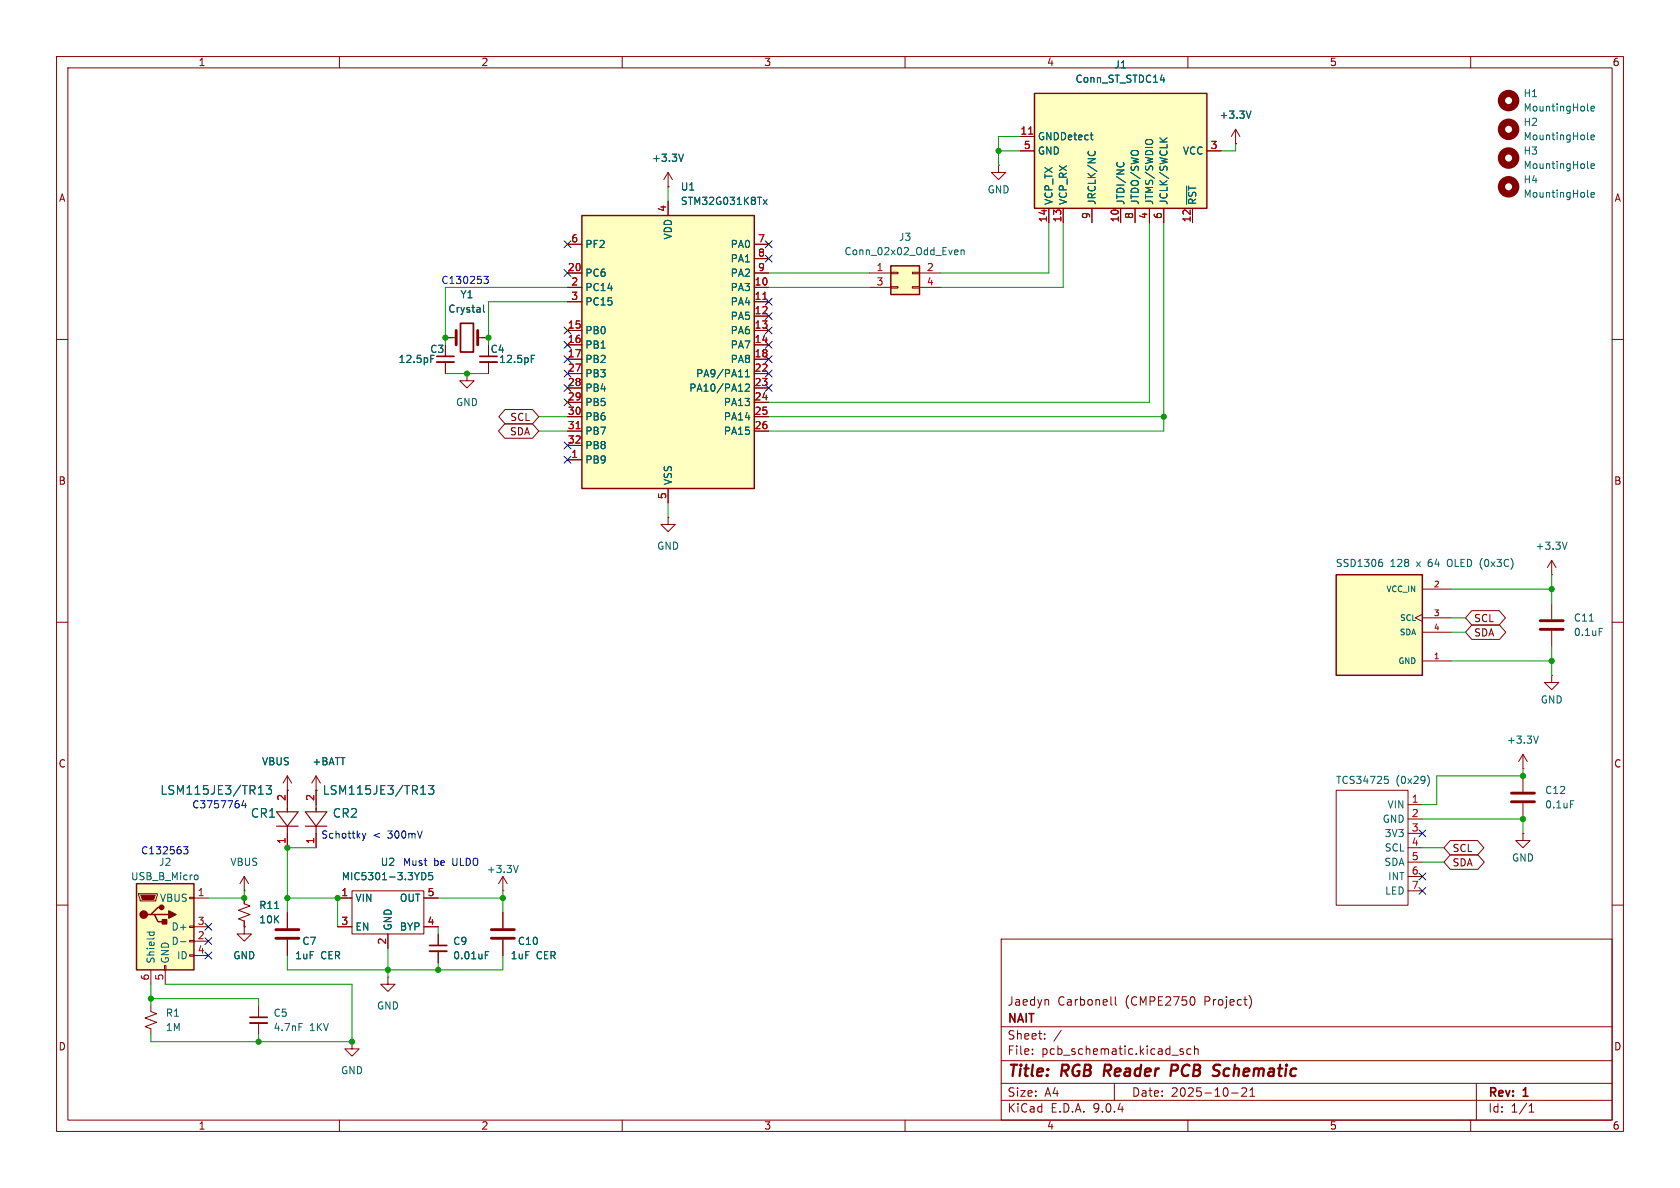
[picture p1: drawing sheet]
<svg xmlns="http://www.w3.org/2000/svg" width="297mm" height="210mm" viewBox="0 0 297 210" stroke-linecap="round" stroke-linejoin="round" font-family="sans-serif">
<g fill="none" stroke="#840000" stroke-width=".18">
<path d="M10 10h277v190h-277zM12 12h273v186h-273zM60 10v2M110 10v2M160 10v2M210 10v2M260 10v2M118.1 33h.1M118.1 30.5l-.8 1.3M118.1 30.5l.8 1.3M118.1 30.5v2.5M218.4 25.4h.1"/>
<path d="M218.4 22.9l-.7 1.2M218.4 22.9l.8 1.2M218.4 22.9v2.5M10 60h2M285 60h2M118.1 91.4v1.3h1.3l-1.3 1.3-1.3-1.3h1.3M118.1 91.4h.1M274.3 99.1l-.7 1.2M274.3 99.1l.8 1.2M274.3 99.1v2.5M10 110h2M274.3 101.6h.1"/>
<path d="M274.3 119.4v1.3h1.3l-1.3 1.2-1.3-1.2h1.3M274.3 119.4h.1M274.3 106.7v2.8M274.3 111.5v2.8M285 110h2M236.2 139.7h12.7v20.3h-12.7zM269.2 135.9h.1M269.2 133.4v2.5M269.2 137.2v2.8M269.2 133.4l-.7 1.2M269.2 133.4l.8 1.2M43.2 158.8v1l1 .3-2 .8 2 .8-2 .7 1 .4v1"/>
<path d="M248.9 142.2h2.6M248.9 144.8h2.6M248.9 147.3h2.6M248.9 149.9h2.6M248.9 152.4h2.6M248.9 154.9h2.6M248.9 157.5h2.6M269.2 147.3v1.3h1.3l-1.3 1.3-1.2-1.3h1.2M269.2 147.3h.1M269.2 142v2.8M10 160h2M45.7 177.8v2"/>
<path d="M177 166h108v32h-108zM185.3 176.8l.1 .9M196.5 177.6l.1 .1M197.2 176.2v1.3l.2 .2M210.9 176.2a.94 .94 0 0 1 0 1.5M220.8 176a1.72 1.72 0 0 1 0 2.3M285 160h2M45.7 180.8v2.1M60 198v2M62.2 184.2v1.2h1.3l-1.3 1.3-1.2-1.3h1.2M62.2 184.2h.1M110 198v2"/>
<path d="M160 198v2M177 194.5h108M177 191.5h108M177 187.5h108M177 181.5h108M182.5 186.3v.1M182.5 185.5v.1M184.7 183.6v.1M184.7 182.8v.1M187.6 182.1l-1.3 2M197 191.5v3M209.2 185.5l-.4-.1-.2 .2 .1 .2 .5 .2v.3h-.6"/>
<path d="M210 198v2M210.5 185.5l-.4-.1-.3 .3v.4l.2 .2h.5M211.2 185.5l.2-.1 .3 .1 .1 .9M211.2 184.9v1.5M217.7 193.2h1.2M219.5 192.4l.6-.1 .2 .1 .1 .3-.9 1.1h.9M221 193.8h.8M221 192.7l.4-.4v1.5M260 198v2M261 191.5v6.5M270.3 196.6h.9M270.3 195.5l.4-.4v1.5"/>
</g>
<path d="M195.4 188.2l-.3 2M207.9 188.2h-.7l-.3 2M208 189.2l-1 .1M215.5 188.2l.2 .1" fill="none" stroke="#840000" stroke-width=".4"/>
<g fill="none" stroke="#006464" stroke-width=".18">
<path d="M221.2 19.6l-.5 1.3M280.7 19.4l.1 .2M281.3 19.2l.6-.1-.1-.3h-.4l-.1 .2v.6h.5M120.8 27.2l-.4 1.3M280.7 24.5l.1 .2M281.3 24.3l.6-.1-.1-.3h-.4l-.1 .1v.6h.5M277 95.8l-.4 1.3M281 109.8h.7M282.7 111.1h.6M244.8 137.2h.6M244.9 137.7h.3l.2 .3-.1 .4-.4 .1M252.3 137.1a1.46 1.46 0 0 1 0 1.9"/>
<path d="M272 130.1l-.5 1.3M277.6 141.5h.6M48.6 160.6h.7M52.8 180.9h.7"/>
</g>
<path d="M44.2 179.8h3" fill="none" stroke="#840000" stroke-width=".3"/>
<path d="M44.2 180.8h3" fill="none" stroke="#840000" stroke-width=".33"/>
<path d="M272.3 109.7h4.1M272.3 111.3h4.1M267.2 140.2h4.1M267.2 141.7h4.1" fill="none" stroke="#840000" stroke-width=".51"/>
<g fill="none" stroke="#840000" stroke-width="1.3">
<circle cx="266.7" cy="17.8" r="1.27"/>
<circle cx="266.7" cy="22.9" r="1.27"/>
</g>
<path d="M102.9 38.1h30.4v48.3h-30.4z" fill="#ffffc2"/>
<path d="M102.9 38.1h30.4v48.3h-30.4z" fill="none" stroke="#840000" stroke-width=".25"/>
<g fill="none" stroke="#840000" stroke-width=".18">
<path d="M118.1 35.6v2.5M78.7 59.7h1.9M84.5 59.7h1.9M100.3 43.2h2.6M100.3 48.3h2.6M100.3 50.8h2.6M100.3 53.3h2.6M100.3 58.4h2.6M133.3 43.2h2.6M133.3 48.3h2.6M133.3 50.8h2.6M133.3 53.3h2.6"/>
<path d="M133.3 58.4h2.6M133.3 45.7h2.6M133.3 55.9h2.6M78.7 64v2M100.3 61h2.6M100.3 63.5h2.6M100.3 66h2.6M100.3 68.6h2.6M100.3 71.1h2.6M100.3 73.7h2.6M100.3 76.2h2.6M100.3 78.7h2.6"/>
<path d="M133.3 61h2.6M133.3 63.5h2.6M133.3 66h2.6M133.3 68.6h2.6M133.3 71.1h2.6M133.3 73.7h2.6M133.3 76.2h2.6M100.3 81.3h2.6M118.1 86.4v2.5"/>
</g>
<path d="M134.9 52.9h.7M101.8 75.8h.8" fill="none" stroke="#a90000" stroke-width=".18"/>
<path d="M134.9 35.3l.7 .8M135.6 35.3l-.7 .8M85.5 53.9v1.1l.2 .2M76.2 63.4h.4M131.8 66.6h.7M131.8 65.7l.3-.4v1.3M131.8 68l.5-.1 .2 .4-.8 .9h.8" fill="none" stroke="#006464" stroke-width=".18"/>
<path d="M81.4 57.2h2.3v5h-2.3zM77.2 63h3.1" fill="none" stroke="#840000" stroke-width=".3"/>
<path d="M77.2 64h3.1" fill="none" stroke="#840000" stroke-width=".33"/>
<path d="M80.6 58.4v2.6M84.5 58.4v2.6" fill="none" stroke="#840000" stroke-width=".51"/>
<path d="M24.1 156.2h10.2v15.3h-10.2z" fill="#ffffc2"/>
<path d="M24.1 156.2h10.2v15.3h-10.2zM26.7 161.7h.6l.6 1.2h1.3M27.3 161.7h2.5M28.6 160.4h-.7l-1.2 1.3h-.7" fill="none" stroke="#840000" stroke-width=".25"/>
<g fill="none" stroke="#840000" stroke-width=".18">
<path d="M176.5 29.2v1.3h1.3l-1.3 1.3-1.2-1.3h1.2M176.5 29.2h.1M82.5 66v1.3h1.3l-1.3 1.3-1.2-1.3h1.2M82.5 66h.1M24.5 158h3.3v.2l-.2 1.1h-2.8zM33.5 158.6h.8v.3h-.8zM34.3 158.8h2.5M43.2 157.5h.1M43.2 154.9l-.8 1.3M43.2 154.9l.7 1.3M43.2 154.9v2.6M59.7 158.8h2.5"/>
<path d="M62.2 157.5h12.7v7.6h-12.7zM74.9 158.8h2.6M88.9 157.5h.1M88.9 154.9v2.6M88.9 154.9l-.8 1.3M88.9 154.9l.8 1.3M26.7 171.5v2.5M29.1 170.7h.2v.8h-.2zM29.2 171.5v2.5M33.5 163.7h.8v.3h-.8zM33.5 166.2h.8v.3h-.8zM33.5 168.8h.8v.2h-.8z"/>
<path d="M34.3 163.8h2.5M34.3 166.4h2.5M34.3 168.9h2.5M43.2 163.8v1.3h1.2l-1.2 1.3-1.3-1.3h1.3M43.2 163.8h.1M50.8 161.3v2.8M50.8 166.1v2.8M59.7 163.8h2.5M68.6 172.7v1.3h1.2l-1.2 1.3-1.3-1.3h1.3M68.6 172.7h.1M68.6 165.1v2.5M74.9 163.8h2.6"/>
<path d="M88.9 161.3v2.8M88.9 166.1v2.8"/>
</g>
<path d="M24.9 158.2h2.5l-.2 .8h-2.1z" fill="#840000" stroke="#840000" stroke-width=".18"/>
<g fill="#840000" stroke="#840000" stroke-width=".25">
<path d="M28.7 162.6h.8v.7h-.8z"/>
<path d="M29.8 161l1.3 .7-1.3 .6z"/>
<circle cx="25.4" cy="161.7" r=".63"/>
<circle cx="28.6" cy="160.4" r=".38"/>
</g>
<path d="M34.6 154.7h.3l.1 .2v.5l-.4 .1M74.6 154.2a.64 .64 0 0 1 .7 .7 .64 .64 0 0 1-.7 .6zM76.4 154.2h-.6v.7l.2-.2 .4 .1 .1 .2-.1 .4-.1 .1-.5-.1M91.6 153l-.4 1.2M26 164.8h1.2M26.5 164.8l-.1 .3M27.2 164.8v.3M31.9 166.5h1" fill="none" stroke="#006464" stroke-width=".18"/>
<path d="M48.8 165.9h4M48.8 164.3h4M86.9 165.9h4M86.9 164.3h4" fill="none" stroke="#840000" stroke-width=".51"/>
<path d="M157.5 47h5.1v5.1h-5.1z" fill="#ffffc2"/>
<path d="M157.5 47h5.1v5.1h-5.1z" fill="none" stroke="#840000" stroke-width=".25"/>
<g fill="none" stroke="#840000" stroke-width=".18">
<path d="M153.7 48.3h3.8M153.7 50.8h3.8M157.5 48.1h1.2v.3h-1.2zM157.5 50.7h1.2v.2h-1.2zM161.3 48.1h1.3v.3h-1.3zM161.3 50.7h1.3v.2h-1.3zM162.6 48.3h3.8M162.6 50.8h3.8M86.4 64v2M50.8 139.7v2.5M55.9 139.7v2.5M50.8 147.3v2.6"/>
<path d="M55.9 147.3v2.6M77.5 165.1v2M77.5 168.1v2.1"/>
</g>
<path d="M168.9 44.2h.4l.1 .3-.6 .1M169.3 45h-.4M169.9 44.3l.2-.1h.3l.1 .8M169.9 44.2v.8M93.9 63.4h.5M93.9 62.8h.6M47.1 138.9h.9l-.5 .6 .4 .1v.7l-.2 .1h-.4l-.2-.1M75.8 138.9h.9l-.5 .6 .4 .1v.7l-.2 .1h-.4l-.2-.1M45.7 140.4h.8M74.4 140.4h.8M85.8 168.8h.4M85.8 168.2h.6" fill="none" stroke="#006464" stroke-width=".18"/>
<path d="M84.8 63h3.1M75.9 167.1h3.1" fill="none" stroke="#840000" stroke-width=".3"/>
<path d="M84.8 64h3.1M75.9 168.1h3.1" fill="none" stroke="#840000" stroke-width=".33"/>
<path d="M48.9 143.5h3.8l-1.9 2.6zM48.9 146.1h3.8M50.8 142.2v1.3M50.8 146.1v1.2M54 143.5h3.8l-1.9 2.6zM54 146.1h3.8M55.9 142.2v1.3M55.9 146.1v1.2" fill="none" stroke="#840000" stroke-width=".2"/>
<path d="M182.9 16.5h30.5v20.3h-30.5z" fill="#ffffc2"/>
<path d="M182.9 16.5h30.5v20.3h-30.5z" fill="none" stroke="#840000" stroke-width=".25"/>
<g fill="none" stroke="#840000" stroke-width=".18">
<path d="M180.3 24.1h2.6M180.3 26.7h2.6M185.4 36.8v2.6M188 36.8v2.6M193 36.8v2.6M198.1 36.8v2.6M200.7 36.8v2.6M203.2 36.8v2.6M205.7 36.8v2.6M210.8 36.8v2.6M213.4 26.7h2.5M50.8 139.7h.1"/>
<path d="M50.8 137.2l-.8 1.2M50.8 137.2l.8 1.2M50.8 137.2v2.5M55.9 139.7h.1M55.9 137.2l-.8 1.2M55.9 137.2l.7 1.2M55.9 137.2v2.5M26.7 177.8v1l1 .4-2 .8 2 .7-2 .8 1 .4v1"/>
</g>
<path d="M205.1 14.1h.8M192.5 26.7l-.2 .3 .1 .3M192.7 23.9h.5M193 24.6l.2 .1M193.5 26.7l.1 .3v.3M197.6 28.7l-.2 .4M198.6 28.7l.1 .4M205 24.4l.8 .7M206.3 24.4l-.7 .5M209.8 32.9v3.2" fill="none" stroke="#006464" stroke-width=".18"/>
<path d="M181.9 23.7h.7" fill="none" stroke="#a90000" stroke-width=".18"/>
<path d="M236.2 101.6h15.3v17.8h-15.3z" fill="#ffffc2"/>
<path d="M236.2 101.6h15.3v17.8h-15.3z" fill="none" stroke="#840000" stroke-width=".25"/>
<g fill="none" stroke="#840000" stroke-width=".18">
<path d="M118.1 33h.1M118.1 35.6v2.5M180.3 24.1h2.6M180.3 26.7h2.6M185.4 36.8v2.6M188 36.8v2.6M193 36.8v2.6M198.1 36.8v2.6M200.7 36.8v2.6M203.2 36.8v2.6M205.7 36.8v2.6M210.8 36.8v2.6"/>
<path d="M213.4 26.7h2.5M218.4 25.4h.1M78.7 59.7h1.3M85.1 59.7h1.3M100.3 43.2h2.6M100.3 48.3h2.6M100.3 50.8h2.6M100.3 53.3h2.6M100.3 58.4h2.6M133.3 43.2h2.6M133.3 48.3h2.6M133.3 50.8h2.6"/>
<path d="M133.3 53.3h2.6M133.3 58.4h2.6M133.3 45.7h2.6M133.3 55.9h2.6M78.7 64v2M86.4 64v2M89.2 74.9h4.9l1.1 1.3-1.1 1.3h-4.9l-1.1-1.3zM89.3 72.4h4.8l1.1 1.3-1.1 1.2h-4.8l-1.1-1.2zM100.3 61h2.6M100.3 63.5h2.6M100.3 66h2.6M100.3 68.6h2.6"/>
<path d="M100.3 71.1h2.6M100.3 73.7h2.6M100.3 76.2h2.6M100.3 78.7h2.6M133.3 61h2.6M133.3 63.5h2.6M133.3 66h2.6M133.3 68.6h2.6M133.3 71.1h2.6M133.3 73.7h2.6M133.3 76.2h2.6M100.3 81.3h2.6"/>
<path d="M118.1 86.4v2.5M251.5 108.6l-1.3 .6 1.3 .7M251.5 104.1h5M251.5 109.2h5M251.5 111.8h5M251.5 116.8h5M260.2 107.9h4.8l1.1 1.3-1.1 1.3h-4.8l-1.1-1.3zM260.2 110.5h4.9l1.1 1.3-1.1 1.2h-4.9l-1.1-1.2zM50.8 139.7h.1M50.8 139.7v2.5M55.9 139.7h.1M55.9 139.7v2.5"/>
<path d="M43.2 158.8v1M50.8 147.3v2.6M55.9 147.3v2.6M59.7 158.8h2.5M74.9 158.8h2.6M256.4 148.6h4.8l1.1 1.3-1.1 1.2h-4.8l-1.1-1.2zM256.4 151.1h4.9l1.1 1.3-1.1 1.3h-4.9l-1.1-1.3zM43.2 163.8h.1M43.2 162.8v1M50.8 161.3v2.8M50.8 166.1v2.8M59.7 163.8h2.5"/>
<path d="M68.6 165.1v2.5M74.9 163.8h2.6M77.5 165.1v2M77.5 168.1v2.1M88.9 161.3v2.8M88.9 166.1v2.8"/>
</g>
<g fill="none" stroke="#006464" stroke-width=".18">
<path d="M205.1 14.1h.8M221.2 19.6l-.5 1.3M120.8 27.2l-.4 1.3M134.9 35.3l.7 .8M135.6 35.3l-.7 .8M192.5 26.7l-.2 .3 .1 .3M192.7 23.9h.5M193 24.6l.2 .1M193.5 26.7l.1 .3v.3M197.6 28.7l-.2 .4M198.6 28.7l.1 .4M205 24.4l.8 .7"/>
<path d="M206.3 24.4l-.7 .5M209.8 32.9v3.2M280.7 34.7l.1 .2M280.7 29.6l.1 .2M281.3 34.4l.6-.1-.1-.2-.4-.1-.1 .2v.6h.5M281.3 29.4l.6-.2-.1-.2-.4-.1-.1 .2v.6h.5M85.5 53.9v1.1l.2 .2M76.2 63.4h.4M93.9 63.4h.5M93.9 62.8h.6M131.8 66.6h.7M131.8 65.7l.3-.4v1.3"/>
<path d="M131.8 68l.5-.1 .2 .4-.8 .9h.8M244 99.4h.2l.2 .2v.4l-.4 .1M244.1 98.9h.2M47.1 138.9h.9l-.5 .6 .4 .1v.7l-.2 .1h-.4l-.2-.1M75.8 138.9h.9l-.5 .6 .4 .1v.7l-.2 .1h-.4l-.2-.1M45.7 140.4h.8M74.4 140.4h.8M74.6 154.2a.64 .64 0 0 1 .7 .7 .64 .64 0 0 1-.7 .6zM76.4 154.2h-.6v.7l.2-.2 .4 .1 .1 .2-.1 .4-.1 .1-.5-.1M48.6 160.6h.7M85.8 168.8h.4M85.8 168.2h.6"/>
</g>
<g fill="none" stroke="#840000" stroke-width="1.3">
<circle cx="266.7" cy="33" r="1.27"/>
<circle cx="266.7" cy="27.9" r="1.27"/>
</g>
<g fill="none" stroke="#009600" stroke-width=".18">
<path d="M118.1 33v2.6M176.5 26.7h3.8M180.3 24.1h-3.8v5.1M185.4 39.4v8.9h-19M188 39.4v11.4h-21.6M203.2 39.4v31.7h-67.3M205.7 39.4v36.8h-69.8M218.4 25.4v1.3h-2.5M100.3 50.8h-21.6v10.2M100.3 53.3h-13.9v7.7M135.9 48.3h17.8M135.9 50.8h17.8"/>
<path d="M78.7 66h7.7M95.2 76.2h5.1M95.2 73.7h5.1M135.9 73.7h69.8M118.1 88.9v2.5M256.5 104.1h17.8M256.5 116.8h17.8M256.5 109.2h2.6M256.5 111.8h2.6M274.3 101.6v5.1M274.3 114.3v5.1M269.2 135.9v1.3h-15.2v5h-2.5"/>
<path d="M43.2 157.5v1.3h-6.4M50.8 158.8h8.9v5M55.9 149.9h-5.1v11.4M77.5 158.8h11.4M88.9 157.5v3.8M251.5 149.9h3.8M251.5 152.4h3.8M251.5 144.8h17.7v2.5M26.7 176.5h19v1.3M26.7 174v3.8M29.2 174h33v10.2h-35.5v-1.3M50.8 168.9v2.6h38.1v-2.6"/>
<path d="M68.6 167.6v5.1M77.5 163.8v1.3M77.5 170.2v1.3M45.7 182.9v1.3"/>
</g>
<g fill="none" stroke="#000084" stroke-width=".18">
<path d="M99.7 47.7l1.2 1.2M99.7 57.8l1.2 1.2M99.7 42.6l1.2 1.2M100.9 47.7l-1.2 1.2M100.9 57.8l-1.2 1.2M100.9 42.6l-1.2 1.2M135.3 52.7l1.2 1.2M135.3 55.3l1.2 1.2M135.3 45.1l1.2 1.2M135.3 42.6l1.2 1.2M135.3 57.8l1.2 1.2M136.5 52.7l-1.2 1.2"/>
<path d="M136.5 55.3l-1.2 1.2M136.5 45.1l-1.2 1.2M136.5 42.6l-1.2 1.2M136.5 57.8l-1.2 1.2M99.7 62.9l1.2 1.2M99.7 70.5l1.2 1.2M99.7 68l1.2 1.2M99.7 65.4l1.2 1.2M99.7 78.1l1.2 1.2M99.7 60.4l1.2 1.2M100.9 62.9l-1.2 1.2M100.9 70.5l-1.2 1.2"/>
<path d="M100.9 68l-1.2 1.2M100.9 65.4l-1.2 1.2M100.9 78.1l-1.2 1.2M100.9 60.4l-1.2 1.2M135.3 65.4l1.2 1.2M135.3 60.4l1.2 1.2M135.3 62.9l1.2 1.2M135.3 68l1.2 1.2M136.5 65.4l-1.2 1.2M136.5 60.4l-1.2 1.2M136.5 62.9l-1.2 1.2M136.5 68l-1.2 1.2"/>
<path d="M99.7 80.7l1.2 1.2M100.9 80.7l-1.2 1.2M250.9 156.9l1.2 1.2M250.9 146.7l1.2 1.2M250.9 154.3l1.2 1.2M252.1 156.9l-1.2 1.2M252.1 146.7l-1.2 1.2M252.1 154.3l-1.2 1.2M36.2 165.8l1.2 1.2M36.2 163.2l1.2 1.2M36.2 168.3l1.2 1.2M37.4 165.8l-1.2 1.2"/>
<path d="M37.4 163.2l-1.2 1.2M37.4 168.3l-1.2 1.2"/>
</g>
<path d="M85.5 48.8h.8l-.4 .5 .4 .1v.6l-.2 .1h-.5M32.4 149.7h.8l-.4 .5 .4 .1v.5l-.2 .2-.5-.1M43.1 141.5l-.3 .9h.7M43.4 142v.8M64.1 147.3l.3 .9M64.4 148.2l-.3 .4M64.7 147.3l-.3 .9" fill="none" stroke="#0000c2" stroke-width=".18"/>
<path d="M181.9 23.7h.7M134.9 52.9h.7M101.8 75.8h.8" fill="none" stroke="#a90000" stroke-width=".18"/>
<g fill="#009600" stroke="#009600" stroke-width=".18">
<circle cx="176.5" cy="26.7" r=".46"/>
<circle cx="78.7" cy="59.7" r=".46"/>
<circle cx="82.5" cy="66" r=".46"/>
<circle cx="59.7" cy="158.8" r=".46"/>
<circle cx="68.6" cy="171.5" r=".46"/>
<circle cx="86.4" cy="59.7" r=".46"/>
<circle cx="88.9" cy="158.8" r=".46"/>
<circle cx="77.5" cy="171.5" r=".46"/>
<circle cx="50.8" cy="158.8" r=".46"/>
<circle cx="45.7" cy="184.2" r=".46"/>
<circle cx="62.2" cy="184.2" r=".46"/>
<circle cx="26.7" cy="176.5" r=".46"/>
<circle cx="43.2" cy="158.8" r=".46"/>
<circle cx="50.8" cy="149.9" r=".46"/>
<circle cx="205.7" cy="73.7" r=".46"/>
<circle cx="274.3" cy="104.1" r=".46"/>
<circle cx="274.3" cy="116.8" r=".46"/>
<circle cx="269.2" cy="144.8" r=".46"/>
<circle cx="269.2" cy="137.2" r=".46"/>
</g>
<g font-size="2.8" fill="#840000">
<text x="178" y="190.9">Title:</text>
<text x="187.7" y="190.9">RGB</text>
<text x="196" y="190.9">Reader</text>
<text x="208.6" y="190.9">PCB</text>
<text x="216.9" y="190.9">Schematic</text>
</g>
<g font-size="2.1" fill="#006464">
<text x="28.3" y="140.7">LSM115JE3/TR13</text>
<text x="57" y="140.7">LSM115JE3/TR13</text>
<text x="44.3" y="144.8">CR1</text>
<text x="58.7" y="144.8">CR2</text>
</g>
<g font-size="2.1" fill="#840000">
<text x="178" y="178">Jaedyn</text>
<text x="186.9" y="178">Carbonell</text>
<text x="199" y="178">(CMPE2750</text>
<text x="213" y="178">Project)</text>
<text x="178" y="184">Sheet:</text>
<text x="178" y="181.2">NAIT</text>
<text x="178" y="186.7">File:</text>
<text x="184.1" y="186.7">pcb_schematic.kicad_sch</text>
<text x="178" y="196.9">KiCad</text>
<text x="178" y="194.1">Size:</text>
<text x="184.7" y="194.1">A4</text>
<text x="185.7" y="196.9">E.D.A.</text>
<text x="193.3" y="196.9">9.0.4</text>
<text x="200" y="194.1">Date:</text>
<text x="207" y="194.1">2025-10-21</text>
<text x="263" y="194.3">Rev:</text>
<text x="263" y="196.9">Id:</text>
<text x="267.1" y="196.9">1/1</text>
<text x="269.4" y="194.3">1</text>
</g>
<g font-size="1.8" fill="#840000">
<text x="35" y="11.9">1</text>
<text x="85" y="11.9">2</text>
<text x="135" y="11.9">3</text>
<text x="185" y="11.9">4</text>
<text x="235" y="11.9">5</text>
<text x="285" y="11.9">6</text>
<text x="10.3" y="35.9">A</text>
<text x="285.3" y="35.9">A</text>
<text x="76" y="62.6">C3</text>
<text x="86.6" y="62.6">C4</text>
<text x="90" y="77.2">SDA</text>
<text x="90.1" y="74.6">SCL</text>
<text x="10.3" y="85.9">B</text>
<text x="285.3" y="85.9">B</text>
<text x="260.5" y="110.2">SCL</text>
<text x="260.5" y="112.7">SDA</text>
<text x="10.3" y="135.9">C</text>
<text x="285.3" y="135.9">C</text>
<text x="256.7" y="150.8">SCL</text>
<text x="256.7" y="153.4">SDA</text>
<text x="10.3" y="185.9">D</text>
<text x="285.3" y="185.9">D</text>
<text x="35" y="199.9">1</text>
<text x="85" y="199.9">2</text>
<text x="135" y="199.9">3</text>
<text x="185" y="199.9">4</text>
<text x="235" y="199.9">5</text>
<text x="285" y="199.9">6</text>
</g>
<g font-size="1.8" fill="#006464">
<text x="190" y="14.8">Conn_ST_STDC14</text>
<text x="196.9" y="12.3">J1</text>
<text x="269.2" y="17.4">H1</text>
<text x="215.5" y="21.2">+3.3V</text>
<text x="269.2" y="22.5">H2</text>
<text x="269.2" y="19.9">MountingHole</text>
<text x="115.2" y="28.8">+3.3V</text>
<text x="183.4" y="25">GNDDetect</text>
<text x="183.4" y="27.5">GND</text>
<text x="209" y="27.5">VCC</text>
<text x="269.2" y="25">MountingHole</text>
<text x="269.2" y="27.5">H3</text>
<text x="120.3" y="33.9">U1</text>
<text x="174.5" y="34.4">GND</text>
<text x="269.2" y="32.6">H4</text>
<text x="269.2" y="35.2">MountingHole</text>
<text x="269.2" y="30.1">MountingHole</text>
<text x="120.3" y="36.4">STM32G031K8Tx</text>
<text x="186.3" y="36.3" transform="rotate(-90 186.3 36.3)">VCP_TX</text>
<text x="188.8" y="36.3" transform="rotate(-90 188.8 36.3)">VCP_RX</text>
<text x="193.9" y="36.3" transform="rotate(-90 193.9 36.3)">JRCLK/NC</text>
<text x="199" y="36.3" transform="rotate(-90 199 36.3)">JTDI/NC</text>
<text x="201.5" y="36.3" transform="rotate(-90 201.5 36.3)">JTDO/SWO</text>
<text x="204.1" y="36.3" transform="rotate(-90 204.1 36.3)">JTMS/SWDIO</text>
<text x="206.6" y="36.3" transform="rotate(-90 206.6 36.3)">JCLK/SWCLK</text>
<text x="211.7" y="36.3" transform="rotate(-90 211.7 36.3)">~{RST}</text>
<text x="103.4" y="44">PF2</text>
<text x="119" y="42.4" transform="rotate(-90 119 42.4)">VDD</text>
<text x="129.1" y="44">PA0</text>
<text x="129.1" y="46.6">PA1</text>
<text x="149.2" y="45.3">Conn_02x02_Odd_Even</text>
<text x="158.8" y="42.8">J3</text>
<text x="81.3" y="52.9">Y1</text>
<text x="103.4" y="49.1">PC6</text>
<text x="103.4" y="51.7">PC14</text>
<text x="129.1" y="49.1">PA2</text>
<text x="129.1" y="51.7">PA3</text>
<text x="79.2" y="55.5">Crystal</text>
<text x="103.4" y="54.2">PC15</text>
<text x="103.4" y="59.3">PB0</text>
<text x="129.1" y="54.2">PA4</text>
<text x="129.1" y="56.7">PA5</text>
<text x="129.1" y="59.3">PA6</text>
<text x="70.4" y="64.4">12.5pF</text>
<text x="88.1" y="64.4">12.5pF</text>
<text x="103.4" y="61.8">PB1</text>
<text x="103.4" y="64.4">PB2</text>
<text x="129.1" y="61.8">PA7</text>
<text x="129.1" y="64.4">PA8</text>
<text x="80.5" y="72">GND</text>
<text x="103.4" y="66.9">PB3</text>
<text x="103.4" y="69.4">PB4</text>
<text x="103.4" y="72">PB5</text>
<text x="121.8" y="69.4">PA10/PA12</text>
<text x="123" y="66.9">PA9/PA11</text>
<text x="127.9" y="72">PA13</text>
<text x="103.4" y="74.5">PB6</text>
<text x="103.4" y="77.1">PB7</text>
<text x="127.9" y="74.5">PA14</text>
<text x="127.9" y="77.1">PA15</text>
<text x="103.4" y="79.6">PB8</text>
<text x="103.4" y="82.1">PB9</text>
<text x="119" y="85.9" transform="rotate(-90 119 85.9)">VSS</text>
<text x="116.1" y="97.4">GND</text>
<text x="236" y="100.4">SSD1306</text>
<text x="245.8" y="100.4">128</text>
<text x="250.6" y="100.4">x</text>
<text x="252.8" y="100.4">64</text>
<text x="256.4" y="100.4">OLED (0x3C)</text>
<text x="271.4" y="97.4">+3.3V</text>
<text x="278.1" y="110.1">C11</text>
<text x="278.1" y="112.6">0.1uF</text>
<text x="272.3" y="124.6">GND</text>
<text x="266.3" y="131.7">+3.3V</text>
<text x="46.2" y="135.5">VBUS</text>
<text x="55.1" y="135.5">+BATT</text>
<text x="236.1" y="138.8">TCS34725</text>
<text x="245.2" y="143.1">VIN</text>
<text x="246.8" y="138.8">(0x29)</text>
<text x="273.1" y="140.6">C12</text>
<text x="273.1" y="143.1">0.1uF</text>
<text x="244.3" y="145.6">GND</text>
<text x="244.7" y="148.2">3V3</text>
<text x="23.1" y="155.8">USB_B_Micro</text>
<text x="28" y="153.3">J2</text>
<text x="40.6" y="153.3">VBUS</text>
<text x="60.3" y="155.8">MIC5301-3.3YD5</text>
<text x="67.2" y="153.3">U2</text>
<text x="86" y="154.5">+3.3V</text>
<text x="244.6" y="153.3">SDA</text>
<text x="244.7" y="150.7">SCL</text>
<text x="245.3" y="155.8">INT</text>
<text x="267.2" y="152.5">GND</text>
<text x="28.2" y="159.6">VBUS</text>
<text x="45.7" y="160.9">R11</text>
<text x="62.7" y="159.6">VIN</text>
<text x="70.6" y="159.6">OUT</text>
<text x="244.8" y="158.3">LED</text>
<text x="30.2" y="164.7">D+</text>
<text x="30.2" y="167.2">D-</text>
<text x="45.7" y="163.4">10K</text>
<text x="53.3" y="167.2">C7</text>
<text x="62.7" y="164.7">EN</text>
<text x="69.4" y="164.6" transform="rotate(-90 69.4 164.6)">GND</text>
<text x="70.6" y="164.7">BYP</text>
<text x="80" y="167.2">C9</text>
<text x="91.4" y="167.2">C10</text>
<text x="27.5" y="170.4" transform="rotate(-90 27.5 170.4)">Shield</text>
<text x="30.1" y="170.4" transform="rotate(-90 30.1 170.4)">GND</text>
<text x="31.2" y="169.8">ID</text>
<text x="41.1" y="169.8">GND</text>
<text x="52.1" y="169.8">1uF</text>
<text x="56.7" y="169.8">CER</text>
<text x="80" y="169.8">0.01uF</text>
<text x="90.2" y="169.8">1uF</text>
<text x="94.8" y="169.8">CER</text>
<text x="29.2" y="179.9">R1</text>
<text x="48.3" y="179.9">C5</text>
<text x="66.5" y="178.7">GND</text>
<text x="29.2" y="182.5">1M</text>
<text x="48.3" y="182.5">4.7nF</text>
<text x="54.7" y="182.5">1KV</text>
<text x="60.2" y="190.1">GND</text>
</g>
<g font-size="1.8" fill="#a90000">
<text x="180.3" y="23.9">11</text>
<text x="180.9" y="26.4">5</text>
<text x="213.9" y="26.4">3</text>
<text x="117.9" y="37.5" transform="rotate(-90 117.9 37.5)">4</text>
<text x="185.2" y="39.4" transform="rotate(-90 185.2 39.4)">14</text>
<text x="187.7" y="39.4" transform="rotate(-90 187.7 39.4)">13</text>
<text x="192.8" y="38.8" transform="rotate(-90 192.8 38.8)">9</text>
<text x="197.9" y="39.4" transform="rotate(-90 197.9 39.4)">10</text>
<text x="200.4" y="38.8" transform="rotate(-90 200.4 38.8)">8</text>
<text x="202.9" y="38.8" transform="rotate(-90 202.9 38.8)">4</text>
<text x="205.5" y="38.8" transform="rotate(-90 205.5 38.8)">6</text>
<text x="210.6" y="39.4" transform="rotate(-90 210.6 39.4)">12</text>
<text x="100.9" y="42.9">6</text>
<text x="133.9" y="42.9">7</text>
<text x="133.9" y="45.5">8</text>
<text x="100.3" y="48">20</text>
<text x="100.9" y="50.5">2</text>
<text x="100.9" y="53.1">3</text>
<text x="133.3" y="50.5">10</text>
<text x="133.3" y="53.1">11</text>
<text x="133.9" y="48">9</text>
<text x="154.9" y="48">1</text>
<text x="154.9" y="50.5">3</text>
<text x="163.8" y="48">2</text>
<text x="163.8" y="50.5">4</text>
<text x="100.3" y="58.2">15</text>
<text x="133.3" y="55.6">12</text>
<text x="133.3" y="58.2">13</text>
<text x="100.3" y="60.7">16</text>
<text x="100.3" y="63.2">17</text>
<text x="100.3" y="65.8">27</text>
<text x="133.3" y="60.7">14</text>
<text x="133.3" y="63.2">18</text>
<text x="133.3" y="65.8">22</text>
<text x="100.3" y="68.3">28</text>
<text x="100.3" y="70.9">29</text>
<text x="133.3" y="68.3">23</text>
<text x="133.3" y="70.9">24</text>
<text x="100.3" y="73.4">30</text>
<text x="100.3" y="75.9">31</text>
<text x="133.3" y="73.4">25</text>
<text x="133.3" y="75.9">26</text>
<text x="100.3" y="78.5">32</text>
<text x="100.9" y="81">1</text>
<text x="117.9" y="88.3" transform="rotate(-90 117.9 88.3)">5</text>
<text x="50.5" y="141.7" transform="rotate(-90 50.5 141.7)">2</text>
<text x="55.6" y="141.7" transform="rotate(-90 55.6 141.7)">2</text>
<text x="249.5" y="142">1</text>
<text x="50.5" y="149.3" transform="rotate(-90 50.5 149.3)">1</text>
<text x="55.6" y="149.3" transform="rotate(-90 55.6 149.3)">1</text>
<text x="249.5" y="144.5">2</text>
<text x="249.5" y="147.1">3</text>
<text x="249.5" y="149.6">4</text>
<text x="249.5" y="152.1">5</text>
<text x="249.5" y="154.7">6</text>
<text x="34.9" y="158.5">1</text>
<text x="60.3" y="158.5">1</text>
<text x="75.5" y="158.5">5</text>
<text x="249.5" y="157.2">7</text>
<text x="34.9" y="163.6">3</text>
<text x="34.9" y="166.1">2</text>
<text x="60.3" y="163.6">3</text>
<text x="68.3" y="167.1" transform="rotate(-90 68.3 167.1)">2</text>
<text x="75.5" y="163.6">4</text>
<text x="26.4" y="173.4" transform="rotate(-90 26.4 173.4)">6</text>
<text x="29" y="173.4" transform="rotate(-90 29 173.4)">5</text>
<text x="34.9" y="168.7">4</text>
</g>
<g font-size="1.8" fill="#0000c2">
<text x="77.9" y="50.4">C130253</text>
<text x="33.9" y="143.1">C3757764</text>
<text x="56.7" y="148.4">Schottky</text>
<text x="65.9" y="148.4">&lt;</text>
<text x="68.7" y="148.4">300mV</text>
<text x="24.8" y="151.2">C132563</text>
<text x="71.1" y="153.3">Must</text>
<text x="76.7" y="153.3">be</text>
<text x="80.1" y="153.3">ULDO</text>
</g>
<g font-size="1.4" fill="#006464">
<text x="245" y="104.9">VCC_IN</text>
<text x="247.3" y="112.5">SDA</text>
<text x="247.4" y="110">SCL</text>
<text x="247.1" y="117.6">GND</text>
</g>
<g font-size="1.4" fill="#a90000">
<text x="253.4" y="103.9">2</text>
<text x="253.4" y="109">3</text>
<text x="253.4" y="111.5">4</text>
<text x="253.4" y="116.6">1</text>
</g>
</svg>
